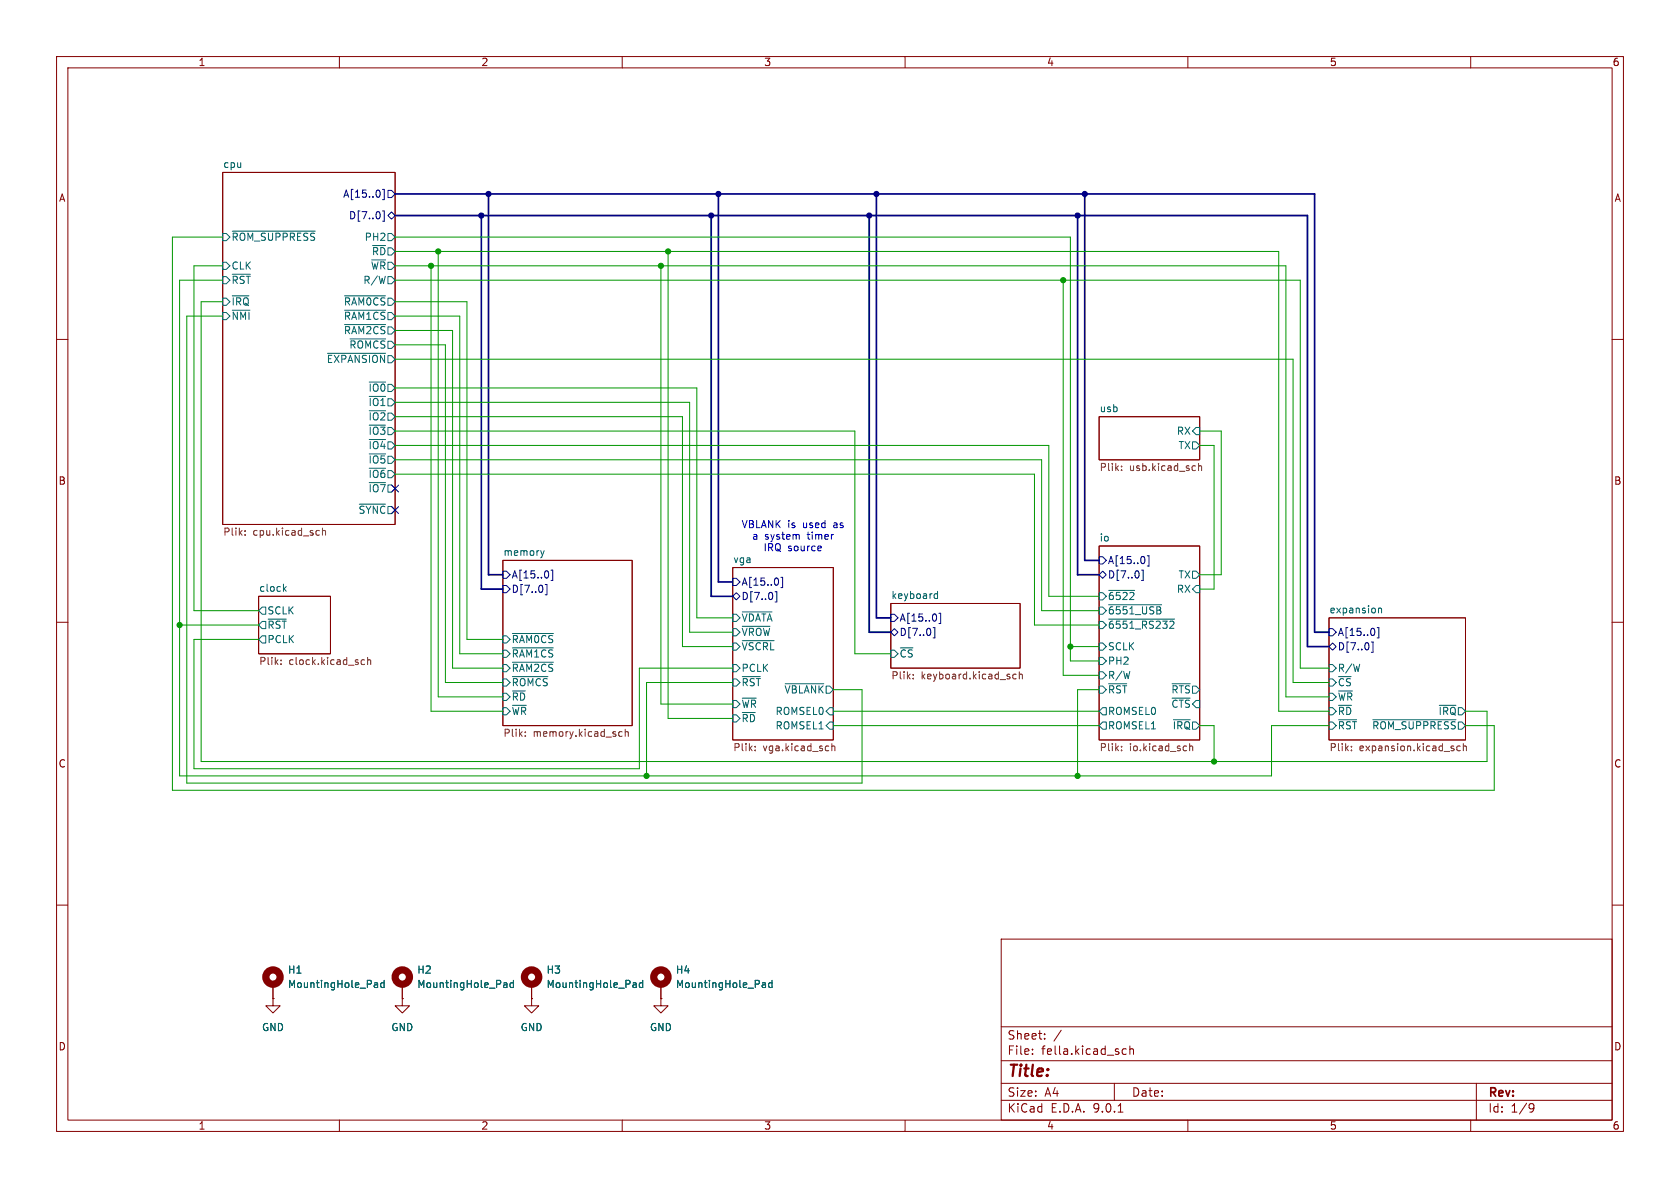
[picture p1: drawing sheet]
<svg xmlns="http://www.w3.org/2000/svg" width="297mm" height="210mm" viewBox="0 0 297 210" stroke-linecap="round" stroke-linejoin="round" font-family="sans-serif">
<g fill="none" stroke="#840000" stroke-width=".18">
<path d="M10 10h277v190h-277zM12 12h273v186h-273zM60 10v2M110 10v2M160 10v2M210 10v2M260 10v2M39.4 30.5h30.4v62.2h-30.4zM10 60h2M194.3 73.7h17.8v7.6h-17.8zM285 60h2M88.9 99.1h22.9v29.2h-22.9z"/>
<path d="M194.3 96.5h17.8v34.3h-17.8zM10 110h2M45.7 105.4h12.7v10.2h-12.7zM129.5 100.3h17.8v30.5h-17.8zM157.5 106.7h22.8v11.4h-22.8zM234.9 109.2h24.2v21.6h-24.2zM285 110h2M10 160h2M48.3 176.5v1.3h1.2l-1.2 1.3-1.3-1.3h1.3M48.3 176.5h.1M48.3 174v2.5M71.1 176.5v1.3h1.3l-1.3 1.3-1.3-1.3h1.3"/>
<path d="M71.1 176.5h.1M71.1 174v2.5M94 176.5v1.3h1.2l-1.2 1.3-1.3-1.3h1.3M94 176.5h.1M94 174v2.5M116.8 176.5v1.3h1.3l-1.3 1.3-1.2-1.3h1.2M116.8 176.5h.1M116.8 174v2.5M177 166h108v32h-108zM285 160h2M60 198v2M110 198v2"/>
<path d="M160 198v2M177 194.5h108M177 191.5h108M177 187.5h108M177 181.5h108M182.5 186.3v.1M182.5 185.5v.1M184.7 183.6v.1M184.7 182.8v.1M187.6 182.1l-1.3 2M197 191.5v3M197.7 196.6h.8"/>
<path d="M199.1 185.5l-.4-.1-.3 .3v.4l.1 .2h.6M199.7 185.5l.3-.1 .3 .1 .1 .9M199.7 184.9v1.5M210 198v2M260 198v2M261 191.5v6.5M270.6 195.1l.5 .1a.99 .99 0 0 1-.4 1.4h-.2M271.2 195.7l-.3 .3h-.3"/>
</g>
<g fill="none" stroke="#000084" stroke-width=".18">
<path d="M67.1 33.8v.8M67.6 37.3h.3v1.8h-.3M67.6 33.5h.3v1.8h-.3M68.6 38.1l.6-.6 .6 .6-.6 .6zM68.6 33.7h.6l.6 .6-.6 .6h-.6zM194.3 98.4h.6l.7 .7-.7 .6h-.6zM202.3 98.6v.8M202.8 98.2h.3v1.9h-.3M88.9 101h.6l.7 .6-.7 .6h-.6zM88.9 103.5h.6l.7 .6-.7 .7h-.6zM96.7 103.3v1.8h-.3M96.9 101.2v.7"/>
<path d="M97.4 100.8h.3v1.8h-.3M129.5 102.2h.7l.6 .7-.6 .6h-.7zM129.5 105.4l.7-.6 .6 .6-.6 .6zM137.3 104.6v1.8h-.3M137.6 102.4v.8M138.1 102.1h.3v1.8h-.3M157.5 108.6h.6l.6 .6-.6 .7h-.6zM157.5 111.8l.6-.7 .6 .7-.6 .6zM165.3 110.9v1.9h-.3M165.5 108.8v.8M166 108.4h.3v1.8h-.3M194.3 101.6l.6-.6 .7 .6-.7 .6z"/>
<path d="M202.1 100.8v1.8h-.3M234.9 111.1h.7l.6 .7-.6 .6h-.7zM234.9 114.3l.7-.6 .6 .6-.6 .6zM242.7 113.5v1.8h-.3M243 111.3v.8M243.5 110.9h.3v1.9h-.3"/>
</g>
<g fill="none" stroke="#006464" stroke-width=".18">
<path d="M39.4 46.4h.6l.6 .6-.6 .6h-.6zM39.4 48.9h.6l.6 .6-.6 .7h-.6zM39.4 52.7h.6l.6 .6-.6 .7h-.6zM39.4 55.2h.6l.6 .7-.6 .6h-.6zM39.4 41.3h.6l.6 .6-.6 .6h-.6zM41.1 52.3h2.9M41.1 54.8h3.1M41.1 48.5h3.2M41.1 40.9h14.6M60.9 52.3h7.3M60.9 54.8h7.3M60.9 57.4h7.3"/>
<path d="M61.9 59.9h6.3M65.9 43.4h2.3M68.6 48.9h.6l.6 .6-.6 .7h-.6zM68.6 41.3h.6l.6 .6-.6 .6h-.6zM57.9 62.5h10.3M65.3 67.5h2.9M65.3 70.1h2.9M65.3 72.6h2.9M65.3 75.2h2.9M65.3 77.7h2.9M210.8 78.1h.7l.6 .6-.6 .7h-.7zM211.5 75.6h.6v1.2h-.6l-.7-.6z"/>
<path d="M63.5 89.1h4.7M65.3 80.2h2.9M65.3 82.8h2.9M65.3 85.3h2.9M95.6 97.3l.3 .9M95.9 98.2l-.1 .3M96.2 97.3l-.3 .9M46.4 112.4h.6v1.3h-.6l-.7-.7zM46.4 109.9h.6v1.2h-.6l-.7-.6zM46.4 107.3h.6v1.3h-.6l-.7-.6zM47.4 109.4h3.2M50.2 104.1l.4 .4"/>
<path d="M50.6 103.7l-.5 .5M88.9 117.5h.6l.7 .6-.7 .6h-.6zM88.9 114.9h.6l.7 .7-.7 .6h-.6zM88.9 112.4h.6l.7 .6-.7 .7h-.6zM90.6 119.6h6.3M90.6 117.1h7.2M90.6 114.5h7.2M90.6 112h7.2M129.5 117.5h.7l.6 .6-.6 .6h-.7zM129.5 108.6h.7l.6 .6-.6 .7h-.7zM129.5 111.1h.7l.6 .7-.6 .6h-.7zM129.5 113.7h.7l.6 .6-.6 .6h-.7z"/>
<path d="M131.2 119.6h3.2M131.2 108.2h5.3M131.2 110.7h4.9M131.2 113.3h5.6M157.5 114.9h.6l.6 .7-.6 .6h-.6zM165.3 105.7h.4M165.3 105h.4M165.7 104.5v1.3M194.3 116.2h.6l.7 .6-.7 .7h-.6zM194.3 118.7h.6l.7 .7-.7 .6h-.6zM194.3 104.8h.6l.7 .6-.7 .6h-.6zM194.3 107.3h.6l.7 .7-.7 .6h-.6z"/>
<path d="M194.3 109.9h.6l.7 .6-.7 .6h-.6zM194.3 113.7h.6l.7 .6-.7 .6h-.6zM196 104.4h4.6M196 106.9h9.4M196 109.4h11.7M210.8 101h.7l.6 .6-.6 .6h-.7zM211.5 103.5h.6v1.3h-.6l-.7-.7zM234.9 117.5h.7l.6 .6-.6 .6h-.7zM243.7 107.5v.8M243.7 107.6l.2-.1 .3 .1v.7M88.9 122.6h.6l.7 .6-.7 .6h-.6zM88.9 125.1h.6l.7 .6-.7 .7h-.6z"/>
<path d="M88.9 120h.6l.7 .7-.7 .6h-.6zM129.5 120h.7l.6 .7-.6 .6h-.7zM129.5 123.8h.7l.6 .7-.6 .6h-.7zM129.5 126.4h.7l.6 .6-.6 .6h-.7zM131.2 123.4h2.5M138.8 120.9h6.8M146.7 127.6h.6v1.3h-.6l-.7-.6zM146.7 125.1h.6v1.3h-.6l-.7-.7zM194.3 121.3h.6l.7 .6-.7 .7h-.6zM194.9 125.1h.7v1.3h-.7l-.6-.7zM194.9 127.6h.7v1.3h-.7l-.6-.6zM196 120.9h3.2"/>
<path d="M207.2 123.4h3.2M207.2 120.9h3.2M207.5 127.2h2.9M234.9 125.1h.7l.6 .6-.6 .7h-.7zM234.9 122.6h.7l.6 .6-.6 .6h-.7zM234.9 127.6h.7l.6 .7-.6 .6h-.7zM234.9 120h.7l.6 .7-.6 .6h-.7zM236.6 127.2h3.2M242.7 127.2h14.7M254.4 124.7h3M66.3 173.7l.4 .1 .1 .8M66.8 174.5l-.5 .1"/>
<path d="M66.8 174l-.5 .1M67.9 173.8l-.4-.1-.2 .3 .1 .5h.5M67.9 173.3v1.3M89.2 173.7l.4 .1v.8M89.6 174.5l-.4 .1M89.6 174l-.4 .1M90.8 173.8l-.4-.1-.2 .3 .1 .5h.5M90.8 173.3v1.3M112.1 173.7l.3 .1 .1 .8M112.5 174.5l-.4 .1M112.5 174l-.4 .1M113.6 173.8l-.3-.1-.3 .3 .1 .5h.5"/>
<path d="M113.6 173.3v1.3M134.9 173.7l.4 .1v.8M135.3 174.5l-.4 .1M135.3 174l-.4 .1M136.5 173.8l-.4-.1-.2 .3 .1 .5h.5M136.5 173.3v1.3"/>
</g>
<g fill="none" stroke="#725600" stroke-width=".18">
<path d="M43.3 94.5v.1M43.3 93.8v.2M56.3 93.8h.2M56.5 94.6h-.2M57 93.3v1.3M57 93.9l.2-.1h.3l.1 .8M198.3 82.4v.1M198.3 83.1v.1M211.9 81.9v1.3M211.9 82.5l.2-.2 .3 .1v.8M49.7 117.4v.1M49.7 116.7v.1"/>
<path d="M63.9 117.4l.2 .1 .3-.1M64.4 116.7l-.3-.1-.2 .2M65 116.8l.2-.2 .3 .1v.8M65 116.2v1.3M161.5 119.9v.1M161.5 119.2v.2M179.7 119.2h-.4l-.3 .2 .2 .6h.5M180.2 119.3l.2-.1h.3v.8M180.2 118.7v1.3M92.9 130.1v.1M92.9 129.4v.1M109.4 130.1l.2 .1 .4-.1"/>
<path d="M110 129.4l-.4-.1-.2 .2M110.5 129.5l.2-.2 .3 .1 .1 .8M110.5 128.9v1.3M133.5 132.6v.1M133.5 131.9v.2M147.1 131.4v1.3M147.1 132l.1-.1h.3l.1 .8M198.3 131.9v.2M198.3 132.6v.1M210.3 132l.2-.1h.3l.1 .8M210.3 131.4v1.3M238.9 132.6v.1"/>
<path d="M238.9 131.9v.2M258.2 131.9h-.4l-.3 .2 .2 .6h.5M258.7 132l.2-.1h.3v.8M258.7 131.4v1.3"/>
</g>
<g fill="none" stroke="#840000" stroke-width="1.3">
<circle cx="48.3" cy="172.7" r="1.27"/>
<circle cx="71.1" cy="172.7" r="1.27"/>
<circle cx="94" cy="172.7" r="1.27"/>
<circle cx="116.8" cy="172.7" r="1.27"/>
</g>
<path d="M69.8 38.1h161.3v76.2h3.8M69.8 34.3h162.6v77.5h2.5M85.1 38.1v66h3.8M86.4 34.3v67.3h2.5M125.7 38.1v67.3h3.8M127 34.3v68.6h2.5M153.7 38.1v73.7h3.8M154.9 34.3v74.9h2.6M190.5 38.1v63.5h3.8M191.8 34.3v64.8h2.5" fill="none" stroke="#000084" stroke-width=".3"/>
<g fill="none" stroke="#009600" stroke-width=".18">
<path d="M39.4 47h-5.1v61h11.4M39.4 53.3h-3.8v81.3h227.3v-8.9h-3.8M39.4 41.9h-8.9v97.8h233.7v-11.4h-5.1M39.4 49.5h-7.7v87.7h193.1v-8.9h10.1M39.4 55.9h-6.4v82.5h119.4v-16.5h-5.1M69.8 49.5h160.1v68.6h5M69.8 47h157.5v76.2h7.6M69.8 44.5h156.3v81.2h8.8M69.8 58.4h10.2v59.7h8.9M69.8 53.3h12.7v59.7h6.4M69.8 55.9h11.5v59.7h7.6M69.8 41.9h119.4v74.9h5.1"/>
<path d="M76.2 47v78.7h12.7M77.5 44.5v78.7h11.4M116.8 47v77.5h12.7M118.1 44.5v82.5h11.4M188 49.5v69.9h6.3M69.8 73.7h50.8v40.6h8.9M69.8 71.1h52.1v40.7h7.6M69.8 61h8.9v59.7h10.2M69.8 63.5h158.8v57.2h6.3M69.8 68.6h53.4v40.6h6.3M69.8 76.2h81.3v39.4h6.4M69.8 78.7h115.6v26.7h8.9"/>
<path d="M212.1 78.7h2.5v25.4h-2.5M212.1 76.2h3.8v25.4h-3.8M69.8 81.3h114.3v26.7h10.2M69.8 83.8h113.1v26.7h11.4M31.7 110.5h14M45.7 113h-11.4v22.9h78.7v-17.8h16.5M189.2 114.3h5.1M129.5 120.7h-15.2v16.5M147.3 125.7h47M147.3 128.3h47M194.3 121.9h-3.8v15.3M212.1 128.3h2.5v6.3"/>
</g>
<path d="M141.2 94.5l.1 .8M145 96.5l.2 .3-.6 .1M145.1 97.3l-.1 .1" fill="none" stroke="#0000c2" stroke-width=".18"/>
<g fill="#009600" stroke="#009600" stroke-width=".18">
<circle cx="189.2" cy="114.3" r=".46"/>
<circle cx="188" cy="49.5" r=".46"/>
<circle cx="76.2" cy="47" r=".46"/>
<circle cx="77.5" cy="44.5" r=".46"/>
<circle cx="114.3" cy="137.2" r=".46"/>
<circle cx="118.1" cy="44.5" r=".46"/>
<circle cx="116.8" cy="47" r=".46"/>
<circle cx="31.7" cy="110.5" r=".46"/>
<circle cx="214.6" cy="134.6" r=".46"/>
<circle cx="190.5" cy="137.2" r=".46"/>
</g>
<g fill="#000084" stroke="#000084" stroke-width=".18">
<circle cx="153.7" cy="38.1" r=".46"/>
<circle cx="191.8" cy="34.3" r=".46"/>
<circle cx="154.9" cy="34.3" r=".46"/>
<circle cx="190.5" cy="38.1" r=".46"/>
<circle cx="127" cy="34.3" r=".46"/>
<circle cx="125.7" cy="38.1" r=".46"/>
<circle cx="85.1" cy="38.1" r=".46"/>
<circle cx="86.4" cy="34.3" r=".46"/>
</g>
<text font-size="2.8" fill="#840000" x="178" y="190.9">Title:</text>
<g font-size="2.1" fill="#840000">
<text x="178" y="184">Sheet:</text>
<text x="178" y="186.7">File:</text>
<text x="184.1" y="186.7">fella.kicad_sch</text>
<text x="178" y="196.9">KiCad</text>
<text x="178" y="194.1">Size:</text>
<text x="184.7" y="194.1">A4</text>
<text x="185.7" y="196.9">E.D.A.</text>
<text x="193.3" y="196.9">9.0.1</text>
<text x="200" y="194.1">Date:</text>
<text x="263" y="194.3">Rev:</text>
<text x="263" y="196.9">Id:</text>
<text x="267.1" y="196.9">1/9</text>
</g>
<g font-size="1.8" fill="#840000">
<text x="35" y="11.9">1</text>
<text x="85" y="11.9">2</text>
<text x="135" y="11.9">3</text>
<text x="185" y="11.9">4</text>
<text x="235" y="11.9">5</text>
<text x="285" y="11.9">6</text>
<text x="10.3" y="35.9">A</text>
<text x="285.3" y="35.9">A</text>
<text x="10.3" y="85.9">B</text>
<text x="285.3" y="85.9">B</text>
<text x="10.3" y="135.9">C</text>
<text x="285.3" y="135.9">C</text>
<text x="10.3" y="185.9">D</text>
<text x="285.3" y="185.9">D</text>
<text x="35" y="199.9">1</text>
<text x="85" y="199.9">2</text>
<text x="135" y="199.9">3</text>
<text x="185" y="199.9">4</text>
<text x="235" y="199.9">5</text>
<text x="285" y="199.9">6</text>
</g>
<g font-size="1.8" fill="#006464">
<text x="39.4" y="29.8">cpu</text>
<text x="40.8" y="47.9">CLK</text>
<text x="40.8" y="42.8">~{ROM_SUPPRESS}</text>
<text x="64.4" y="42.8">PH2</text>
<text x="65.5" y="47.9">~{WR}</text>
<text x="65.6" y="45.3">~{RD}</text>
<text x="40.8" y="50.4">~{RST}</text>
<text x="64.1" y="50.4">R/W</text>
<text x="40.8" y="54.2">~{IRQ}</text>
<text x="40.8" y="56.7">~{NMI}</text>
<text x="60.7" y="54.2">~{RAM0CS}</text>
<text x="60.7" y="56.7">~{RAM1CS}</text>
<text x="60.7" y="59.3">~{RAM2CS}</text>
<text x="57.7" y="64.4">~{EXPANSION}</text>
<text x="61.7" y="61.8">~{ROMCS}</text>
<text x="65" y="69.4">~{IO0}</text>
<text x="65" y="72">~{IO1}</text>
<text x="65" y="74.5">~{IO2}</text>
<text x="65" y="77.1">~{IO3}</text>
<text x="194.3" y="72.9">usb</text>
<text x="207.9" y="77.1">RX</text>
<text x="65" y="79.6">~{IO4}</text>
<text x="65" y="82.1">~{IO5}</text>
<text x="208.2" y="79.6">TX</text>
<text x="65" y="84.7">~{IO6}</text>
<text x="194.3" y="95.8">io</text>
<text x="88.9" y="98.3">memory</text>
<text x="129.5" y="99.6">vga</text>
<text x="45.7" y="104.7">clock</text>
<text x="157.5" y="106">keyboard</text>
<text x="195.8" y="106.3">~{6522}</text>
<text x="207.9" y="105">RX</text>
<text x="208.2" y="102.5">TX</text>
<text x="47.2" y="113.9">PCLK</text>
<text x="47.2" y="111.4">~{RST}</text>
<text x="47.2" y="108.8">SCLK</text>
<text x="90.4" y="113.9">~{RAM0CS}</text>
<text x="131" y="110.1">~{VDATA}</text>
<text x="131" y="112.6">~{VROW}</text>
<text x="195.8" y="108.8">~{6551_USB}</text>
<text x="195.8" y="111.4">~{6551_RS232}</text>
<text x="234.9" y="108.5">expansion</text>
<text x="90.4" y="119">~{RAM2CS}</text>
<text x="90.4" y="116.4">~{RAM1CS}</text>
<text x="131" y="119">PCLK</text>
<text x="131" y="115.2">~{VSCRL}</text>
<text x="158.9" y="116.4">~{CS}</text>
<text x="195.8" y="117.7">PH2</text>
<text x="195.8" y="115.2">SCLK</text>
<text x="236.4" y="119">R/W</text>
<text x="90.4" y="124.1">~{RD}</text>
<text x="90.4" y="121.5">~{ROMCS}</text>
<text x="131" y="121.5">~{RST}</text>
<text x="131" y="125.3">~{WR}</text>
<text x="138.6" y="122.8">~{VBLANK}</text>
<text x="195.8" y="122.8">~{RST}</text>
<text x="195.8" y="120.2">R/W</text>
<text x="207" y="122.8">~{RTS}</text>
<text x="207" y="125.3">~{CTS}</text>
<text x="236.4" y="124.1">~{WR}</text>
<text x="236.4" y="121.5">~{CS}</text>
<text x="90.4" y="126.6">~{WR}</text>
<text x="131" y="127.9">~{RD}</text>
<text x="137" y="129.1">ROMSEL1</text>
<text x="137" y="126.6">ROMSEL0</text>
<text x="195.8" y="126.6">ROMSEL0</text>
<text x="195.8" y="129.1">ROMSEL1</text>
<text x="207.2" y="129.1">~{IRQ}</text>
<text x="236.4" y="126.6">~{RD}</text>
<text x="236.4" y="129.1">~{RST} ~{ROM_SUPPRESS}</text>
<text x="254.2" y="126.6">~{IRQ}</text>
<text x="50.8" y="172.3">H1</text>
<text x="73.7" y="172.3">H2</text>
<text x="96.5" y="172.3">H3</text>
<text x="119.4" y="172.3">H4</text>
<text x="50.8" y="174.9">MountingHole_Pad</text>
<text x="73.7" y="174.9">MountingHole_Pad</text>
<text x="96.5" y="174.9">MountingHole_Pad</text>
<text x="119.4" y="174.9">MountingHole_Pad</text>
<text x="46.2" y="182.5">GND</text>
<text x="69.1" y="182.5">GND</text>
<text x="91.9" y="182.5">GND</text>
<text x="114.8" y="182.5">GND</text>
</g>
<g font-size="1.8" fill="#000084">
<text x="60.6" y="35.2">A[15..0]</text>
<text x="61.6" y="39">D[7..0]</text>
<text x="65" y="87.2">~{IO7}</text>
<text x="63.3" y="91">~{SYNC}</text>
<text x="195.8" y="99.9">A[15..0]</text>
<text x="90.4" y="102.5">A[15..0]</text>
<text x="90.4" y="105">D[7..0]</text>
<text x="131" y="103.7">A[15..0]</text>
<text x="131" y="106.3">D[7..0]</text>
<text x="195.8" y="102.5">D[7..0]</text>
<text x="158.9" y="110.1">A[15..0]</text>
<text x="158.9" y="112.6">D[7..0]</text>
<text x="236.4" y="112.6">A[15..0]</text>
<text x="236.4" y="115.2">D[7..0]</text>
</g>
<g font-size="1.8" fill="#725600">
<text x="194.3" y="83.6">Plik:</text>
<text x="199.7" y="83.6">usb.kicad_sch</text>
<text x="39.4" y="95">Plik:</text>
<text x="44.7" y="95">cpu.kicad_sch</text>
<text x="45.7" y="117.9">Plik:</text>
<text x="51.1" y="117.9">clock.kicad_sch</text>
<text x="157.5" y="120.4">Plik:</text>
<text x="162.8" y="120.4">keyboard.kicad_sch</text>
<text x="88.9" y="130.6">Plik:</text>
<text x="94.2" y="130.6">memory.kicad_sch</text>
<text x="129.5" y="133.1">Plik:</text>
<text x="134.9" y="133.1">vga.kicad_sch</text>
<text x="194.3" y="133.1">Plik:</text>
<text x="199.7" y="133.1">io.kicad_sch</text>
<text x="234.9" y="133.1">Plik:</text>
<text x="240.3" y="133.1">expansion.kicad_sch</text>
</g>
<g font-size="1.8" fill="#0000c2">
<text x="131" y="93.6">VBLANK</text>
<text x="132.8" y="95.6">a</text>
<text x="135.2" y="95.6">system</text>
<text x="139.3" y="93.6">is</text>
<text x="142.1" y="93.6">used</text>
<text x="142.9" y="95.6">timer</text>
<text x="147.6" y="93.6">as</text>
<text x="134.9" y="97.7">IRQ source</text>
</g>
</svg>
